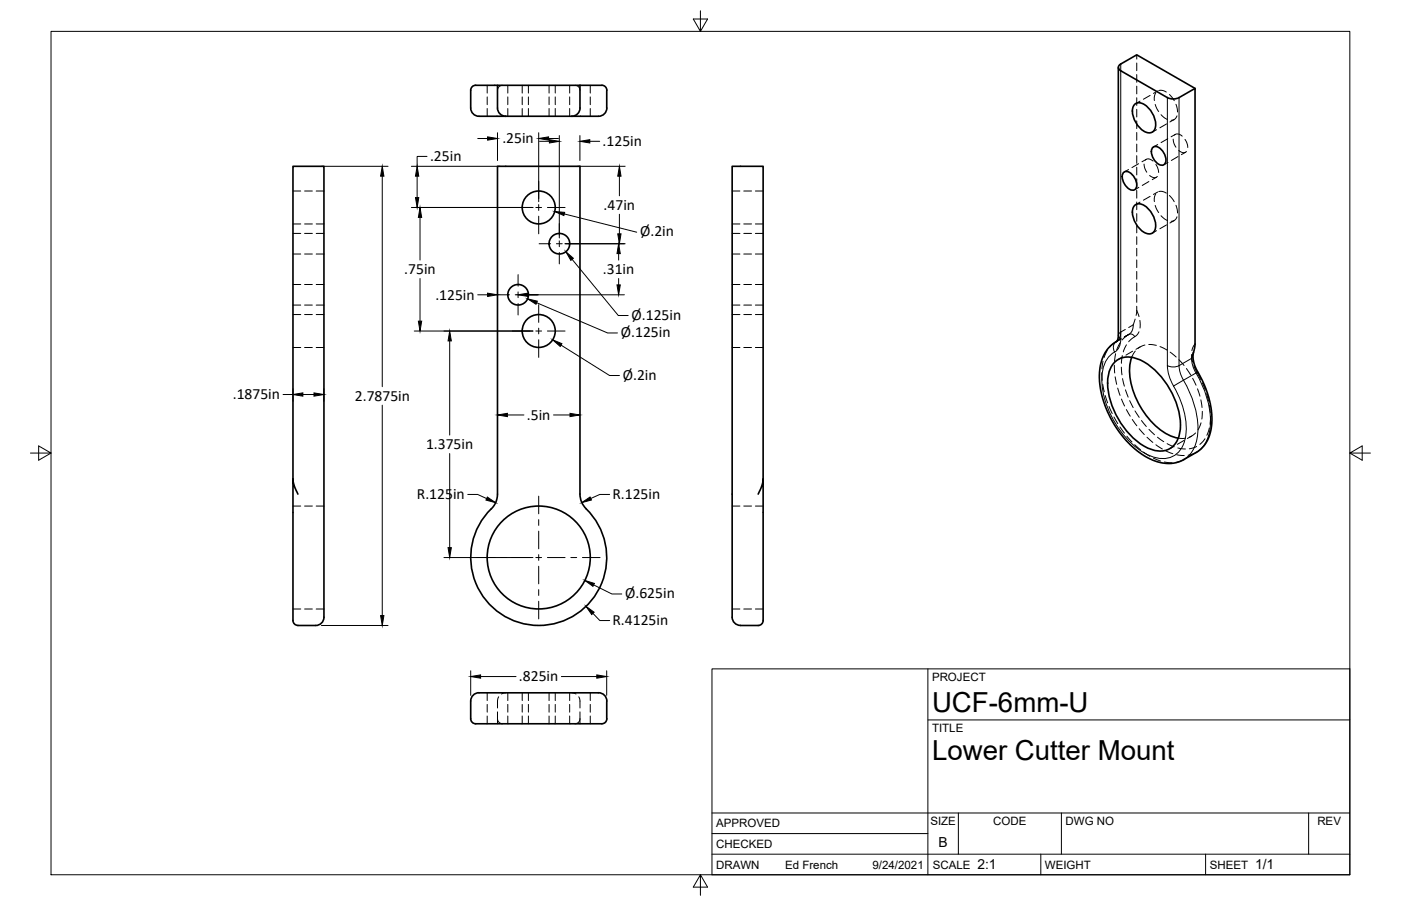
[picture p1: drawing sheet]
<svg xmlns="http://www.w3.org/2000/svg" width="432mm" height="279mm" viewBox="0 0 432 279" stroke-linecap="round" stroke-linejoin="round" font-family="sans-serif">
<!-- layer: Visible -->
<g fill="none" stroke="#000" stroke-width=".51">
<path d="M153.3 26.3h-5.6a2.4 2.4 0 0 0-2.5 1l-.1 6a3.1 3.1 0 0 0 4 2.6h6.8M155.9 35.9h20.3M178.8 26.3h5.6a2.44 2.44 0 0 1 2.6 1v6a3.1 3.1 0 0 1-4 2.6h-6.8M178.8 26.3h-25.5v7a2.55 2.55 0 0 0 2.6 2.6M178.8 26.3v7a2.55 2.55 0 0 1-2.6 2.6M344.7 20.8v82.9l-.4 1.4-2.5 2-1.8 2.9-1 3.4-.1 4.1 .5 3.8 1.1 3.6 1.8 4 2.2 3.7 2.7 3.4 2.7 2.6 3 2.1 2.8 1.4 2.1 .6 2.1 .2 2.2-.1 1.9-.6 5-2.9 1.2-.9 1.5-1.8 1-2.1 .6-2.1 .2-2.6-.5-5.3-1.3-4.6-3.6-7.5-.4-1.9 .2-1.8M349.6 32.3a2.58 2.58 0 0 1 3.6 .3 7.2 7.2 0 0 1 2.7 7.3 2.13 2.13 0 0 1-3.3 .6 7.3 7.3 0 0 1-3.3-7.7zM359.8 30.1l1.2 .4 1.9-.2 5.4-3v79l-1.1 4.2M368.3 27.3l-17.9-10.4-5 2.8a1.1 1.1 0 0 0-.7 1.1 1.1 1.1 0 0 0 .7 1l14.4 8.3M346.4 53.1a2.76 2.76 0 0 1 3.5 2.1l.4 1.2a1.56 1.56 0 0 1-.6 2.1 1.56 1.56 0 0 1-2.1-.5 4.3 4.3 0 0 1-1.5-4.5zM355.4 45.4a2.76 2.76 0 0 1 3.5 2l.4 1.3a1.56 1.56 0 0 1-.6 2.1 1.56 1.56 0 0 1-2.1-.5 4.3 4.3 0 0 1-1.5-4.6zM349.6 63.4a2.58 2.58 0 0 1 3.6 .4 7.2 7.2 0 0 1 2.7 7.2 2.13 2.13 0 0 1-3.3 .6 7.3 7.3 0 0 1-3.3-7.6z"/>
<path d="M343.8 111.4a7.4 7.4 0 0 1 8.8 .2 24.4 24.4 0 0 1 11.2 20.9 6.4 6.4 0 0 1-6.3 6.6 15.1 15.1 0 0 1-10.6-6.6 22.4 22.4 0 0 1-5.2-17.2 7.1 7.1 0 0 1 2.1-3.9zM348.8 110.2a18.7 18.7 0 0 0 2.6 15.1 20.1 20.1 0 0 0 10.8 9.6l1 .2M90.3 147.7v-96.4h9.5v138.4a2.74 2.74 0 0 1-2.5 3.2h-5.5a1.57 1.57 0 0 1-1.5-1.5M91.8 152.4l-1.1-2.4-.4-2.3v43.7M151.4 156.9a21 21 0 0 0-.3 29.8 21 21 0 0 0 29.8 0 21 21 0 0 0-.2-29.8M178.8 152.4v-101.1h-25.5v101.1l-.6 2.8-1.3 1.7M178.8 152.4l.3 2.1 .7 1.3 .9 1.1M233.7 152.4l1.1-2.4 .4-2.3v43.7M235.2 147.7v-96.4h-9.5v138.4a2.72 2.72 0 0 0 2.5 3.2h5.5a1.52 1.52 0 0 0 1.5-1.5M145.6 214.6a5 5 0 0 1 4.1-.9h34.1a2.68 2.68 0 0 1 3.2 2.5v5.5a2.13 2.13 0 0 1-2.6 1.5h-36.8a2.11 2.11 0 0 1-2.5-1.5v-5.5z"/>
<circle cx="166" cy="64" r="5.1"/>
<circle cx="172.4" cy="75.1" r="3.2"/>
<circle cx="159.7" cy="90.9" r="3.2"/>
<circle cx="166" cy="102.1" r="5.1"/>
<circle cx="166" cy="171.9" r="15.9"/>
</g>
<!-- layer: Hidden -->
<g fill="none" stroke="#000" stroke-width=".31">
<path d="M350.4 16.9v1.3M350.4 19.4v2.4M150.2 26.3v2.4M150.2 29.9v2.4M150.2 33.5v2.4M154.9 26.3a1.54 1.54 0 0 0-1.6 1.5M156.5 26.3v2.4M156.5 29.9v2.4M156.5 33.5v2.4M161 26.3v2.4M161 29.9v2.4M161 33.5v2.4"/>
<path d="M162.9 26.3v2.4M162.9 29.9v2.4M162.9 33.5v2.4M169.2 26.3v2.4M169.2 29.9v2.4M169.2 33.5v2.4M171.1 26.3v2.4M171.1 29.9v2.4M171.1 33.5v2.4M175.6 26.3v2.4M175.6 29.9v2.4M175.6 33.5v2.4"/>
<path d="M177.2 26.3a1.54 1.54 0 0 1 1.6 1.5M181.9 26.3v2.4M181.9 29.9v2.4M181.9 33.5v2.4M350.4 23v2.4M350.4 26.6v2.4M350.4 30.1v2.4M350.4 33.7v2.4M350.4 37.3v2.4M351.4 31.2l-1.3 .7M354.5 29.4l-2.1 1.2M356 32.2l1.1 2.2"/>
<path d="M356.2 28.7l-.4 1v1.3M356.8 28.1l-1.3 .7M357.1 27.9h1l1.4 .5M357.8 35.4l2 1.4M359.5 38.2l-2 1.2M360.4 29.1l1.5 2M361.9 36.9l-1.3 .7M362.4 32.2l.5 2.3M362.8 35.7l-.9 1.2-.9 .2M90.3 58.9h2.4M93.9 58.9h2.4M97.5 58.9h2.3"/>
<path d="M225.7 58.9h2.3M229.2 58.9h2.4M232.8 58.9h2.4M347.8 52.3l-1.3 .7M350.4 40.9v2.3M350.4 44.4v2.4M350.4 48v2.4M350.4 51.6v2.4M350.4 55.1v2.4M350.4 58.7v2.4M350.9 50.5l-2 1.2M351 57.8l-1.3 .7"/>
<path d="M352.6 50.6l.2 1.1 .6 1.4M353 49.4a1.69 1.69 0 0 1 2.4 .3M353.3 49.1l-1.3 .8M354.1 56l-2.1 1.2M354.3 54.1a1.68 1.68 0 0 0 2.4 .3M356.2 59.8l-.4 1v1.4M356.3 50.7l.5 1.1 .3 1.4M356.4 54.7l-1.3 .7M356.4 40l-1.3 .7M356.8 44.6l-1.3 .7M356.8 59.2l-1.3 .8M357.1 59.1l1-.1 1.4 .5"/>
<path d="M359.9 42.8l-2.1 1.2M360 50.1l-1.3 .7M361.6 42.9l.2 1.1 .6 1.4M362 41.7a1.69 1.69 0 0 1 2.4 .3M362.2 41.4l-1.3 .8M363.1 48.3l-2.1 1.2M363.3 46.4a1.68 1.68 0 0 0 2.4 .3M365.2 43l.6 1.1 .3 1.4M365.4 46.9l-1.3 .8M90.3 78.3h2.4M90.3 72h2.4M90.3 69.1h2.4"/>
<path d="M93.9 78.3h2.4M93.9 72h2.4M93.9 69.1h2.4M97.5 78.3h2.3M97.5 72h2.3M97.5 69.1h2.3M225.7 78.3h2.3M225.7 72h2.3M225.7 69.1h2.3M229.2 78.3h2.4M229.2 72h2.4M229.2 69.1h2.4"/>
<path d="M232.8 78.3h2.4M232.8 72h2.4M232.8 69.1h2.4M350.4 62.3v2.4M350.4 65.9v2.3M350.4 69.4v2.4M350.4 73v2.4M350.4 76.6v2.4M351.4 62.3l-1.3 .8M354.5 60.6l-2.1 1.1M356 63.4l1.1 2.2M356.4 71.1l-1.3 .8"/>
<path d="M357.8 66.5l2 1.5M359.5 69.4l-2 1.1M360.4 60.3l1.5 1.9M361.9 68l-1.3 .8M362.4 63.3l.5 2.4M362.8 66.9l-.9 1.1-.9 .2M90.3 94.1h2.4M90.3 87.7h2.4M90.3 97h2.4M93.9 94.1h2.4M93.9 87.7h2.4M93.9 97h2.4"/>
<path d="M97.5 94.1h2.3M97.5 87.7h2.3M97.5 97h2.3M225.7 94.1h2.3M225.7 87.7h2.3M225.7 97h2.3M229.2 94.1h2.4M229.2 87.7h2.4M229.2 97h2.4M232.8 94.1h2.4M232.8 87.7h2.4M232.8 97h2.4"/>
<path d="M349.9 98.4l-.6 1.8M350.4 94.4l-.2 2.9M350.4 80.2v2.3M350.4 83.7v2.4M350.4 87.3v2.4M350.4 90.9v2.3M90.3 107.2h2.4M93.9 107.2h2.4M97.5 107.2h2.3M225.7 107.2h2.3M229.2 107.2h2.4M232.8 107.2h2.4"/>
<path d="M345.5 104.5l-1.4 .8 1.4-.8M346 110.1l-1.3 .7M346.5 103.9l1.5-.8zM349.1 108.3l-2.1 1.2M349.9 108.3l-1.1 1.9M351.4 107l-1.3 .7M352.9 106.4l-2.1 1M354.1 106.2l2.3 .3M357.5 106.9l2.2 1.1M360.7 108.6l1.8 1.5M363.3 110.9l1.6 1.8M365.7 113.6l1.3 2"/>
<path d="M367.6 116.7l1 2.1M369.1 119.9l.7 2.3M361.8 137.6l-1.3 .8M363.2 135.1h2.2M364.9 135.8l-2 1.2M367.3 134.5l-1.3 .7M368.5 133.5l-2 1.3M370.1 123.3l.4 2.4M370.2 130.4l-1 2.2M370.6 126.9l-.2 2.3M90.3 156.1h2.4M93.9 156.1h2.4"/>
<path d="M97.5 156.1h2.3M225.7 156.1h2.3M229.2 156.1h2.4M232.8 156.1h2.4M90.3 187.8h2.4M93.9 187.8h2.4M97.5 187.8h2.3M225.7 187.8h2.3M229.2 187.8h2.4M232.8 187.8h2.4M150.2 213.7v2.3M150.2 217.2v2.4"/>
<path d="M153.3 219.5v3.7M153.7 214.9a5.4 5.4 0 0 0-.4 3.4M155.9 213.7l-1.3 .3M156.5 213.7v2.3M156.5 217.2v2.4M161 213.7v2.3M161 217.2v2.4M162.9 213.7v2.3M162.9 217.2v2.4M169.2 213.7v2.3M169.2 217.2v2.4M171.1 213.7v2.3"/>
<path d="M171.1 217.2v2.4M175.6 213.7v2.3M175.6 217.2v2.4M176.2 213.7l1.3 .3M178.4 214.9a5.4 5.4 0 0 1 .4 3.4M178.8 219.5v2.2M181.9 213.7v2.3M181.9 217.2v2.4M150.2 220.8v2.4M153.3 221.7a1.54 1.54 0 0 0 1.6 1.5M156.5 220.8v2.4M161 220.8v2.4"/>
<path d="M162.9 220.8v2.4M169.2 220.8v2.4M171.1 220.8v2.4M175.6 220.8v2.4M178.8 221.7v1.5M178.8 221.7a1.54 1.54 0 0 1-1.6 1.5M181.9 220.8v2.4"/>
</g>
<!-- layer: Hidden Narrow -->
<g fill="none" stroke="#000" stroke-width=".31">
<path d="M345.4 19.7v2.1M350.4 95.8l.6 1.8M351.3 98.8l.1 2.4M339.6 114.9l.1 2.4M339.9 118.5l.4 2.3M340 111.4l-.4 2.3M341.3 108.1l-1 2.2M343.5 112.6l.1 2.4M343.7 116.2l.5 2.3M343.9 109.1l-.4 2.3M343.9 105.4l-1.9 1.7M344.5 119.7l.7 2.2"/>
<path d="M345.2 105.8l-1 2.2M345.4 102.4l-.2 1.6-1.1 1.3 1.4-.8M345.4 102.4l-.4 .4-.3 .6M345.6 113.2l.2 2.4M345.9 104.8l1.4-1.3a1.47 1.47 0 0 1 2.5 .3l-1.9 1.6M345.9 109.7l-.3 2.3M346 116.8l.5 2.3M346.8 101.6l-1.4 .8M347.2 106.3l-1 2.2M347.9 101l1.4-.8-.5 2a4.2 4.2 0 0 1-2.3 1.7M351 102.3l-.5 1-.7 .5M367.2 109.3l.4 2.4"/>
<path d="M367.9 112.8l1 2.1M368.3 106.1l-.6 .8-.4 1.2M368.9 114.9l1.2 2.1M369.2 114.7l-.3 .2M370.6 118.1l.9 2.2M340.6 122l.8 2.2M341.8 125.3l1 2.2M343.3 128.6l1.2 2M345.2 131.7l1.4 1.9M345.7 123.1l.9 2.1M346.9 120.2l.8 2.3M347.2 126.3l1.1 2.1"/>
<path d="M347.3 134.5l1.6 1.8M348.2 123.5l1 2.2M349 129.3l1.4 2M349.7 137.1l1.8 1.6M349.8 126.7l1.3 2M351.1 132.2l1.6 1.8M351.8 129.7l1.5 1.8M352.4 139.4l2 1.3M353.5 134.9l1.8 1.5M354.1 132.4l1.7 1.7M356.3 137.2l1.9 1.3M356.7 134.8l2 1.4"/>
<path d="M359.3 139l2.2 .9M359.7 136.8l2.2 1M363 138.2l2.4 .3M368.7 139.5l-2.5 .9M368.8 137.7l-2.3 .7M371.4 135.3l-1.6 1.8M371.9 121.4l.6 2.3M372.7 132l-.7 2.2M372.7 124.9l.3 2.4M373.1 128.4l-.2 2.4M355.5 141.3l2.2 .9M358.9 142.5l2.3 .2"/>
<path d="M362.6 140.2l2.4 .3M364.8 141.7l-2.4 .9"/>
</g>
<!-- layer: Visible Narrow -->
<g fill="none" stroke="#000" stroke-width=".31">
<path d="M345.4 21.8v82.7M359.8 30.1v82.7M363.4 30.1v82.7M343.5 108.6a9.1 9.1 0 0 0-3.9 8.8 28.4 28.4 0 0 0 14.3 22.9 7.8 7.8 0 0 0 9.6-1.1 13.7 13.7 0 0 0 1.6-11.7l-1.3-4.2-2.1-4.3M344.1 105.3l-.2 .1M344.1 105.3a2.33 2.33 0 0 0-.6 3.3M344.1 105.3h.1M344.7 103.4l.2 .6 .5 .5M345.4 104.5l-.3 2.2-.7 1.1-.9 .8M363.4 112.7l.5 2.6 .9 1.9M363.4 112.7l-1.8 .5-1.8-.5a13.1 13.1 0 0 0 1.9 6.3M364.7 117.2a27.8 27.8 0 0 1 4.2 18.3 8.9 8.9 0 0 1-4 6.2"/>
<path d="M364.8 117.2l-3.1 1.9M367.2 110.5l-3.8 2.3M367.2 110.5l.5 2.6 .9 1.9M368.6 115l-3.9 2.3M368.6 115a27.8 27.8 0 0 1 4.2 18.3 8.9 8.9 0 0 1-4.1 6.2M369.2 114.7l-.6 .3"/>
</g>
<!-- layer: Border -->
<path d="M15.7 9.7h400.3v260.1h-400.3zM215.9 3.3v6.4l-2.2-3.8h4.4l-2.2 3.8M9.4 139.7h6.3l-3.8-2.2v4.4l3.8-2.2M416 139.7l3.8 2.2v-4.4l-3.8 2.2h6.4M215.9 269.8l2.2 3.8h-4.4l2.2-3.8v6.3" fill="none" stroke="#000" stroke-width=".31"/>
<!-- layer: Titleblock -->
<path d="M219.4 206.3h196.6v63.5h-196.6zM286 206.3v63.5M286 222h130M219.4 257.1h66.6M219.4 250.7h196.6M295.4 250.7v12.7M327.1 250.7v12.7M403.3 250.7v12.7M219.4 263.4h196.6M320.8 263.4v6.4M371.6 263.4v6.4" fill="none" stroke="#000" stroke-width=".31"/>
<!-- layer: Center Lines -->
<g fill="none" stroke="#000" stroke-width=".31">
<path d="M166 55.9v5.4M157.9 64h5.5M165.1 64h1.8M166 63.1v1.8M166 66.7v5.4M166.2 75.2h3.5M168.7 64h5.5M171.5 75.2h1.8M172.4 68.9v3.6M172.4 74.3v1.8M172.4 77.9v3.5M175.1 75.2h3.5"/>
<path d="M153.5 90.9h3.5M158.8 90.9h1.8M159.7 84.7v3.5M159.7 90v1.8M159.7 93.6v3.5M162.4 90.9h3.5M166 94v5.4M157.9 102.1h5.5M165.1 102.1h1.8M166 101.2v1.8M166 104.8v5.4M168.7 102.1h5.5"/>
<path d="M166 153v5.5M147.1 171.9h5.4M154.3 171.9h1.8M157.9 171.9h5.5M165.1 171.9h1.8M166 160.3v1.7M166 163.8v5.4M166 171v1.8M166 174.6v5.5M168.7 171.9h5.5M175.9 171.9h1.8M179.5 171.9h5.5"/>
<path d="M166 181.8v1.8M166 185.4v5.5"/>
</g>
<!-- layer: Dimensions -->
<g fill="none" stroke="#000" stroke-width=".31">
<path d="M99.1 51.3h20.5M117.8 54.3v65M126.8 51.3h27.3M128.6 54.3v6.6M131.6 48.2h-3v3.1M147.2 42.7h3.1M153.3 40.9v8.6M166 40.9v21.3M166.3 43.6h3M169.1 42.7h3M172.4 41.8v31.6M178 51.3h14.7"/>
<path d="M178.7 41.8v7.7M181.8 43.6h3M190.9 54.3v6.1M126.8 64h37.5M129.5 67v13.2M173.9 66l22.3 5.6M174.2 75.2h18.5M176.3 80l14.3 17.3h3M190.7 78.2v2M190.9 66.1v6M129.5 85.9v13.1M147.2 90.9h3.1"/>
<path d="M161.5 90.9h30.9M165.4 93.4l21.9 9.3h3M190.7 85.9v2M90.3 119.9v3.8M99.8 119.9v3.8M127.7 102.1h36.6M138.6 105.1v29.1M172.9 106.4l15 9.4h3M87.2 121.7h3.1M93.3 121.7h3.5M117.8 124.9v64.9M138.6 139.9v29"/>
<path d="M156.4 128h5.1M170.6 128h5.1M144.2 152.5h3l2.8 1.3M187.9 152.5h-3.1l-2.7 1.2M136.8 171.9h27.5M99.1 192.9h20.5M182.8 189.2l2.1 2.2h3M183 180.4l5.6 2.8h3M145.1 206.9v7.5M148.1 208.6h10.9M173 208.6h10.9M187 206.9v7.5"/>
</g>
<g fill="#000" stroke="#000" stroke-width=".31">
<path d="M117.8 51.3l.5 3h-1zM128.6 51.3l.5 3h-1zM150.3 42.2l3 .5-3 .5zM166 42.7l3.1-.5v1zM169.3 43.1l3.1 .5-3.1 .5zM178.7 43.6l3.1-.5v1zM190.9 51.3l.5 3h-1zM128.1 60.9h1l-.5 3.1zM129.5 64l.5 3h-1.1zM171 65.2l3 .3-.2 1zM174.4 77.6l2.3 2.1-.8 .6zM190.7 75.2l.5 3h-1z"/>
<path d="M190.4 72.1h1l-.5 3.1zM128.9 99h1.1l-.5 3.1zM150.3 90.4l3 .5-3 .5zM159.7 90.9l3-.5v1zM162.6 92.2l3 .7-.4 .9zM190.2 87.9h1l-.5 3zM138.6 102.1l.5 3h-1zM170.3 104.8l2.9 1.2-.5 .8zM90.3 121.7l3-.5v1zM96.8 121.2l3 .5-3 .5zM153.3 128l3.1-.5v1zM175.7 127.5l3 .5-3 .5z"/>
<path d="M150.2 153.3l2.6 1.7-3-.8zM179.3 155l2.6-1.7 .4 .9zM138.1 168.9h1l-.5 3zM180.3 179l2.9 .9-.4 .9zM117.3 189.8h1l-.5 3.1zM180.6 187l2.5 1.8-.7 .7zM145.1 208.6l3-.5v1zM183.9 208.1l3.1 .5-3.1 .5z"/>
</g>
<g font-size="8.5">
<text x="287.3" y="219.5">UCF-6mm-U</text>
<text x="287.3" y="234.5">Lower Cutter Mount</text>
</g>
<g font-size="4.8">
<text x="154.8" y="44.2">.25in</text>
<text x="185.7" y="45.1">.125in</text>
<text x="132.5" y="49.7">.25in</text>
<text x="186.1" y="64.7">.47in</text>
<text x="197.3" y="72.9">Ø.2in</text>
<text x="124.6" y="84.5">.75in</text>
<text x="185.8" y="84.5">.31in</text>
<text x="134.2" y="92.4">.125in</text>
<text x="194.6" y="98.6">Ø.125in</text>
<text x="191.3" y="103.9">Ø.125in</text>
<text x="192" y="117.1">Ø.2in</text>
<text x="71.8" y="123.2">.1875in</text>
<text x="109.4" y="123.6">2.7875in</text>
<text x="162.4" y="129.5">.5in</text>
<text x="131.3" y="138.5">1.375in</text>
<text x="128.5" y="154">R.125in</text>
<text x="188.8" y="154">R.125in</text>
<text x="192.7" y="184.4">Ø.625in</text>
<text x="188.8" y="192.8">R.4125in</text>
<text x="160" y="210.1">.825in</text>
</g>
<g font-size="4.3">
<text x="289.3" y="261.2">B</text>
<text x="301.2" y="268.1">2:1</text>
<text x="386.8" y="268.1">1/1</text>
</g>
<g font-size="3.5">
<text x="287.3" y="210.1">PROJECT</text>
<text x="287.3" y="225.8">TITLE</text>
<text x="220.7" y="255.2">APPROVED</text>
<text x="286.7" y="254.5">SIZE</text>
<text x="306.1" y="254.5">CODE</text>
<text x="328.4" y="254.5">DWG NO</text>
<text x="406" y="254.5">REV</text>
<text x="220.7" y="261.5">CHECKED</text>
<text x="220.7" y="267.9">DRAWN</text>
<text x="242" y="267.9">Ed French</text>
<text x="268.9" y="267.9">9/24/2021</text>
<text x="287.5" y="267.9">SCALE</text>
<text x="322.1" y="267.9">WEIGHT</text>
<text x="372.9" y="267.9">SHEET</text>
</g>
</svg>
